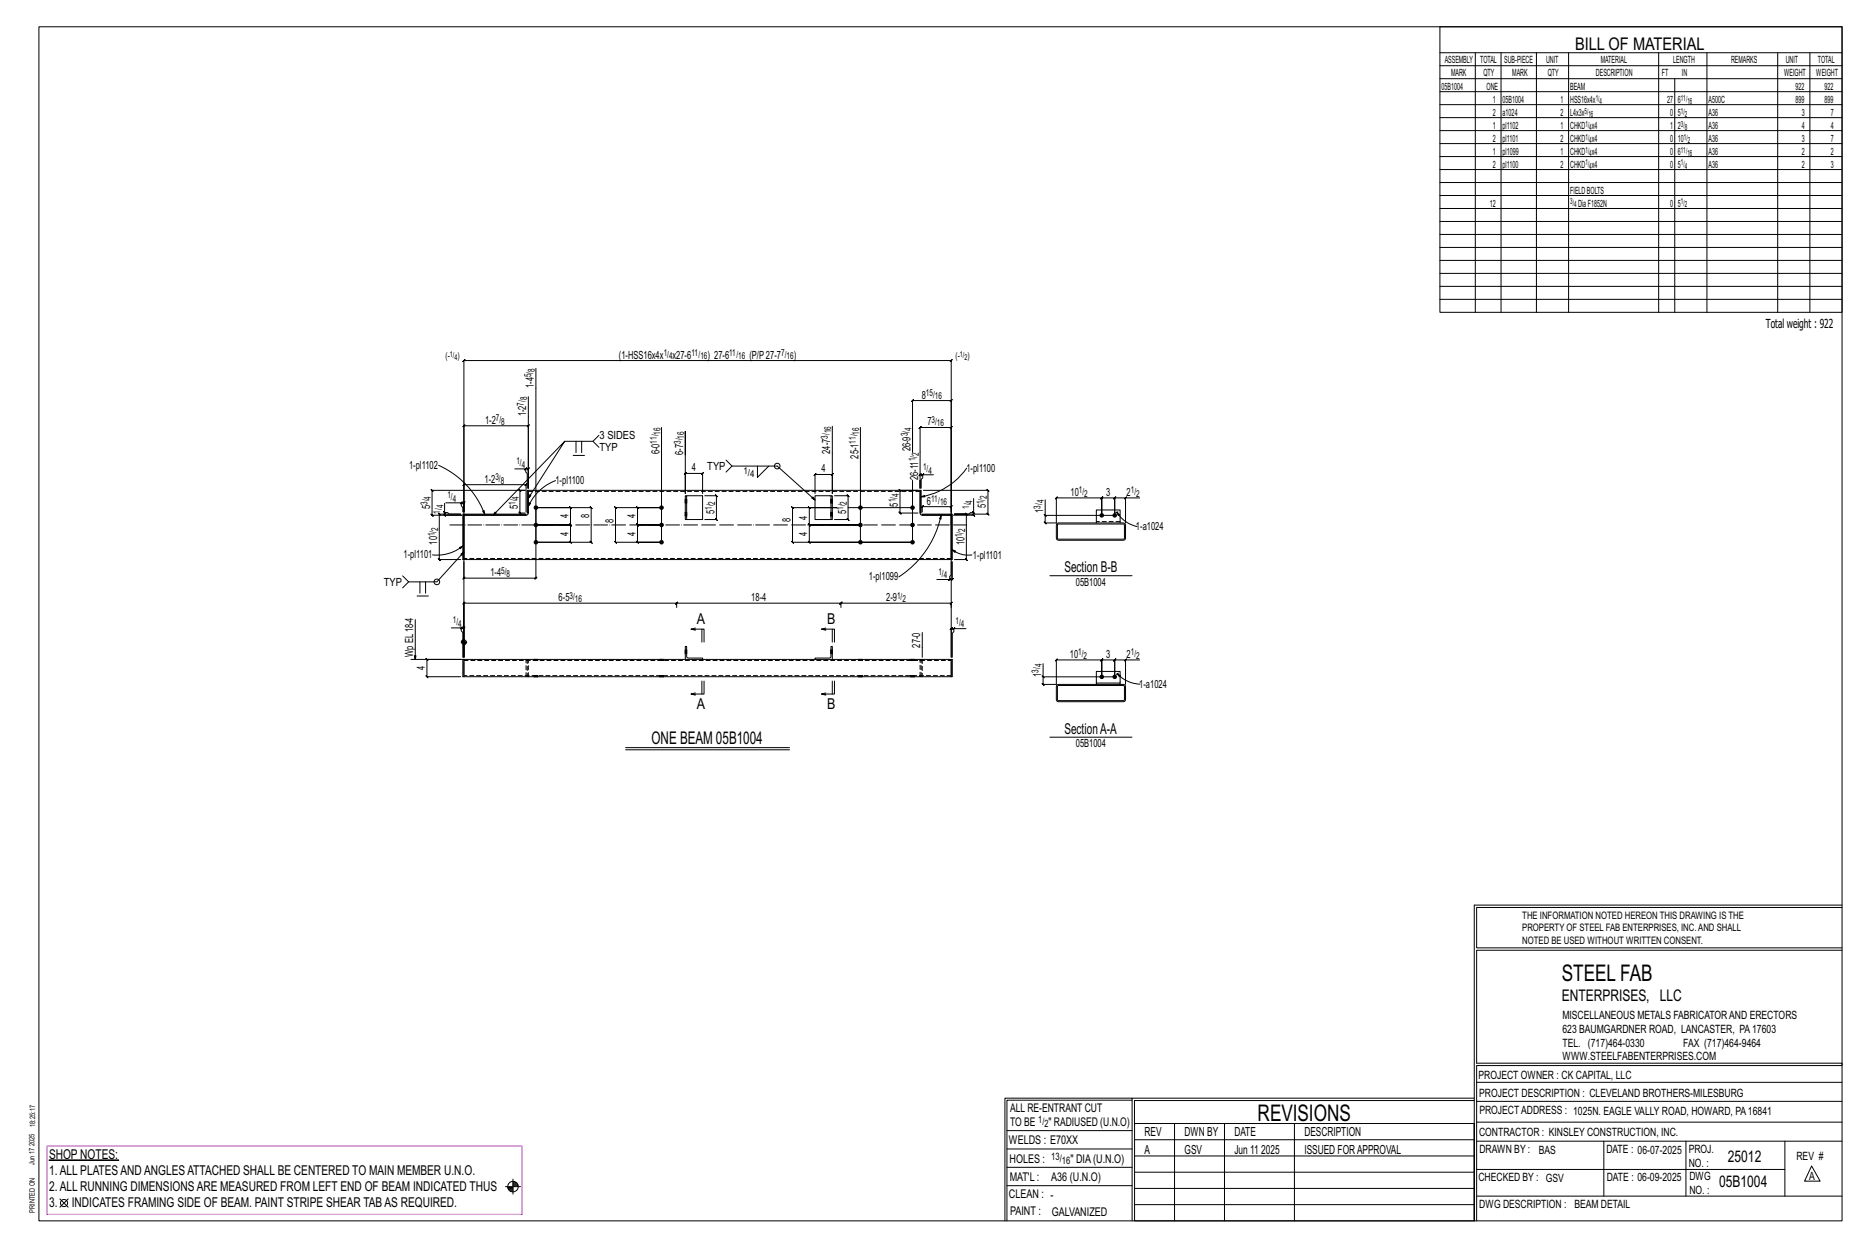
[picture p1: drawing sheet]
<svg xmlns="http://www.w3.org/2000/svg" width="914mm" height="610mm" viewBox="0 0 914 610" stroke-linecap="round" stroke-linejoin="round" font-family="sans-serif">
<g fill="#000" stroke="#000" stroke-width=".49">
<path d="M24 568h34z"/>
<circle cx="262" cy="257" r=".9"/>
<circle cx="262" cy="248" r=".9"/>
<circle cx="324" cy="257" r=".9"/>
<circle cx="324" cy="248" r=".9"/>
<circle cx="421" cy="257" r=".9"/>
<circle cx="421" cy="248" r=".9"/>
<circle cx="447" cy="257" r=".9"/>
<circle cx="447" cy="248" r=".9"/>
<circle cx="539" cy="252" r=".9"/>
<circle cx="546" cy="252" r=".9"/>
<circle cx="262" cy="265" r=".9"/>
<circle cx="324" cy="265" r=".9"/>
<circle cx="421" cy="265" r=".9"/>
<circle cx="447" cy="265" r=".9"/>
<circle cx="539" cy="331" r=".9"/>
<circle cx="546" cy="331" r=".9"/>
</g>
<g fill="none" stroke="#000" stroke-width=".49">
<path d="M19 13h883v584h-883zM705 13h197v140h-197zM705 26h197M705 32h197M705 39h197M722 26v127M735 26v127M752 26v127M768 26v127M812 26v127M820 39v114M836 26v127"/>
<path d="M870 26v127M886 26v127M705 45h197M705 51h197M705 58h197M705 64h197M705 70h197M705 77h197M705 83h197M705 89h197M705 96h197M705 102h197"/>
<path d="M705 108h197M705 115h197M705 121h197M705 127h197M705 134h197M705 140h197M705 146h197M259 194v45M262 180v85h17l1 1-1-1v-8h1l-1-1v1h-17h17h1l-1-1v1v-9l1 1-1-1h-17M282 216v5M285 216v5M290 216l3 3"/>
<path d="M293 213l-3 3h-14M324 209v56M407 209v32v-9h1l-1 1v-1h-8l-1 1 1-1v9M421 209v56M447 209v12v-25h-1l1-1v1h19h-1l1-1v1v61M215 228a43 43 0 0 1 22 24M252 229h5v2l1 1v7M257 229h1l-1 1zM257 229h2l-1 1 1-1v10M258 240h1v11h-1zM259 239v-31l-1 1 1-1h-32h1l-1 1v-1v42M259 240h191"/>
<path d="M272 235a24 24 0 0 0-13 13M281 223h5M335 222v-11v30v-9l1-1-1 1h9h-1l1-1v1v9M355 225l3 3h22l19 17M358 228l-3 3M371 228v6l5-6M447 235v30zM449 240h-8l-1-1 1 1v11h-1l1 1v-1h8M450 240h1v11h-1zM450 232v1l1-1h-1h2M450 239v-30v1l1-1h-1h16l-1 1 1-1v41v-2v-1l-1 1h1h-15l1-1-1 1v2M452 240h32l-1-1 1 1v12l-1-1 1 1h-17h6v-1l1 1h-1v22v-1l1 1h-1h-6"/>
<path d="M452 232l-1 1zM457 232h-5v2l-1 1v4M473 229a34 34 0 0 1-22 14M217 250l1 1zM218 246v5h1l1 1h5h-10v-1l1 1h-1v22v-1l1 1h-1h10M218 251v1h-1l1 1v-1h8h-15l1 1-1-1v-12h1l-1-1v1h46h-2l-1-1 1 1v11h-1l1 1v-1h2M218 246h8l1 4M226 246h1v1l1-1h-1v4v-13v1l1-1h-1h31l-1 1 1-1v13M226 246l-1 1zM227 252h31h-31zM236 250h1v2zM259 241v10l-1 1h-31v21"/>
<path d="M259 244l17-28-35 36M259 246h1l-1 2zM262 248h27l1 1-1-1v17l1 1-1-1h-27M262 248v35l1-1-1 1h-35l1-1-1 1v-8M301 248h23h-12l1 1-1-1v9v-1l1 1h-1h12h-12v-1l1 1h-1v8l1 1-1-1h12h-23l1 1-1-1v-17l1 1zM335 251h.1M335 252h.1M335 244h.1M335 246h.1M335 243h1v11h-1zM336 243h8v11h-8M336 251h.1"/>
<path d="M336 252h.1M336 244h.1M336 246h.1M345 243h6l-1-1 1 1v11h-1l1 1v-1h-6M387 248h1h22h-14l1 1-1-1v9v-1l1 1h-1h25h-25v-1l1 1h-1v8l1 1-1-1h51h-59v1l-1-1h1v-17v1zM407 251h.1M407 252h.1M407 244h.1M407 246h.1M407 243v11zM407 243h-8v11h8M408 243h7v-1l1 1h-1v11l1 1-1-1h-7"/>
<path d="M415 248h32zM450 241v10l1 1h15v21M451 243l2-1v1zM451 252h15h-15zM461 252v2h-1zM461 252a48 48 0 0 1-21 30M466 252v22zM476 250l1 1zM477 244v7h-2l-1 1h-7M477 251v1h-1l1 1v-1h-10M511 252l1 1zM512 252v4l-1-1 1 1h5v-12l1-1-1 1h22l1-1-1 1v8v-8l1-1-1 1h7h-1l1-1v1v8"/>
<path d="M517 256h33l1 1v7h-1h-32l-1-1zM518 257l32-1v7l-32 1zM537 256v-7h11v7M547 251l1 1h-1zM547 251a16 16 0 0 0 10 7M547 251h-1M547 250v1M551 244v-1l-1 1zM551 244h-5v-1l-1 1h1v8h-34v-7M558 244h-7v12M225 268l2-1-2 1zM227 267a20 20 0 0 1-15 4"/>
<path d="M227 274v-22v22h239M227 270l-13 15h-14l-3-3M466 275v6l-1 1v2h-6M466 269l2 1h-1zM466 275v9l1-1-1 1h-1M466 269a13 13 0 0 0 10 2M200 285l-3 3M204 292h6M206 285v5M208 285v5M331 296l1-1zM331 297l1-2-1 1v-1h-104h1l-1 1v-1v27v-146v1l1-1h-1h239l-1 1 1-1v146v-14h-1l1-1v1h1"/>
<path d="M331 295h81l-1 1 1-1v2M411 296l1-1zM412 295h54l-1 1 1-1v2M465 284v-1l-1 1zM514 282h40M203 303v20M221 307h5v2h1v13M226 314h2M226 307l-1 1zM226 307h1v1l1-1h-1v15v-9M226 314h.1M226 313v1"/>
<path d="M227 313v1M227 314v1M228 314v1M335 318h.1M335 320h.1M336 318h.1M336 320h.1M340 308h-2h7v6M340 307l-2 1M344 308v6M404 308h-2h6v6M404 307l-2 1"/>
<path d="M407 318h.1M407 320h.1M407 308v6M451 309v13M466 308l1-1zM473 308h-6v1l-1 1v12M201 323h26v8h239v-8M225 323h-16l-1-1 1 1v8h-1l1 1v-1h16M227 331v-8h239v8M227 324v6M261 323h.1M261 331h.1"/>
<path d="M263 323h.1M263 331h.1M323 323h.1M323 331h.1M325 323h.1M325 331h.1M335 323v-7h1v6h8v1M340 339l-2 1M344 333v7M345 333v7h-7h2M399 323v-1h8v-6v7M404 339l-2 1"/>
<path d="M407 333v7M408 333v7h-6h2M420 323h.1M420 331h.1M422 323h.1M422 331h.1M446 323h.1M446 331h.1M448 323h.1M448 331h.1M466 324v6M510 331l1 1z"/>
<path d="M511 331v4l-1-1 1 1h6v-12l1-1-1 1h22l1-1-1 1v8v-8l1-1-1 1h7h-1l1-1v1v8M517 335h33l1 1v7h-1h-32l-1-1zM518 336l32-1v7l-32 1zM537 335v-1h11v1M537 334v-6h11v6M547 330l1 1zM547 330a16 16 0 0 0 11 5M547 330h-1M547 329v1M550 323l1-1zM551 323h-5v-1l-1 1h1v8h-35v-6M558 323h-7v12"/>
<path d="M306 366h80M306 367h80M514 361h40M722 443v154M722 443h180M902 444h-179v20h179M902 465h-179v55h179v1h-179v76M554 538h-61v59M554 537h168M722 538h-167v13M723 539h179M723 530h179"/>
<path d="M493 553h61M555 550h167v47h-167zM555 558h167M575 550v47M599 550v47M634 550v47M723 549h179M723 558h179M785 558v27M825 558v27M874 558v27M251 577v7"/>
<path d="M251 579h2M251 580h3M251 578h2M493 571h61M493 562h61M555 573h167M555 566h167M723 572h151M887 570l4 8h-8zM29 587l4 4M33 587l-4 4M247 581h8"/>
<path d="M249 581h2M249 582h2M250 583h1M492 597v-60h62v60M493 580h61M555 589h167M555 581h167M723 585h179"/>
<circle cx="380" cy="228" r="1.4"/>
<circle cx="214" cy="285" r="1.4"/>
<circle cx="227" cy="314" r="1.2"/>
<circle cx="31" cy="589" r="1.8"/>
<circle cx="251" cy="581" r="2.6"/>
</g>
<path d="M23 561h233v33h-233z" fill="none" stroke="#f0f" stroke-width=".5"/>
<g fill="none" stroke="#000" stroke-width=".49" stroke-dasharray="2 1.4">
<path d="M259 240h191M335 251l1 1zM335 251h1M335 251h.1M335 252h.1M335 252h1M335 245h1zM335 245h1M335 244h.1M335 246h.1M335 246h1M335 245l1 1"/>
<path d="M336 251h-1M336 244h-1M336 251h.1M336 252h.1M336 244h.1M336 245v1M407 252h.1M407 252v-1M407 245v1zM407 246h.1M407 245h.1M407 251h.1"/>
<path d="M407 244h.1M407 245v-1M548 255h-11M466 273h-239M335 319h1zM335 319h1M335 318h1M335 318h.1M335 320h.1M335 320h1M335 319l1 1M336 318h-1"/>
<path d="M336 318h.1M336 319h.1M407 319h.1M407 320h.1M407 318h.1M407 319v-1M227 323h239M258 331v-8M258 323v8M259 331h.1M259 331v-8M261 331h1"/>
<path d="M261 331h.1M261 323h.1M261 323h1M262 331h-1M262 331h.1M262 323h-1M262 323h.1M262 331h1M262 323h1zM263 331h.1M263 323h.1M323 331h.1"/>
<path d="M323 323h.1M323 331h1zM324 331h.1M324 323h.1M324 323h-1M324 331h1M325 323h.1M325 331h.1M420 331h.1M420 323h.1M421 331h.1M421 323h-1"/>
<path d="M421 331h1M421 323h1zM421 323h.1M422 331h.1M422 323h.1M446 331h.1M446 323h.1M446 331h1zM447 331h.1M447 323h.1M447 323h-1M447 331h1"/>
<path d="M447 323h1M448 331h.1M448 331h-1M448 323h-1M448 323h.1M450 331h.1M450 323v8M451 331v-8M451 323v8M466 331h-239"/>
</g>
<path d="M220 257h253" fill="none" stroke="#000" stroke-width=".49" stroke-dasharray="6.8 1 0 1"/>
<g font-size="11.2">
<text x="764" y="480">STEEL FAB</text>
<text x="616" y="548">REVISIONS</text>
</g>
<g font-size="8.6">
<text x="771" y="24">BILL OF MATERIAL</text>
<text x="319" y="364">ONE BEAM 05B1004</text>
</g>
<g font-size="7.9">
<text x="765" y="490">ENTERPRISES, LLC</text>
<text x="846" y="569">25012</text>
<text x="842" y="581">05B1004</text>
</g>
<g font-size="7.3">
<text x="521" y="280">Section B-B</text>
<text x="341" y="305">A</text>
<text x="405" y="305">B</text>
<text x="341" y="347">A</text>
<text x="405" y="347">B</text>
<text x="521" y="359">SectionA-A</text>
</g>
<g font-size="6.6">
<text x="24" y="567">SHOP NOTES:</text>
<text x="24" y="575">1.ALL PLATESANDANGLESATTACHED SHALL BE CENTERED TO MAIN MEMBER U.N.O.</text>
<text x="24" y="583">2.ALL RUNNING DIMENSIONSARE MEASURED FROM LEFT END OF BEAM INDICATED THUS</text>
<text x="24" y="591">3.</text>
<text x="35" y="591">INDICATES FRAMING SIDE OF BEAM. PAINT STRIPE SHEAR TABAS REQUIRED.</text>
</g>
<g font-size="6.1">
<text x="864" y="161">Total weight : 922</text>
<text x="560" y="556">REV</text>
<text x="580" y="556">DWN BY</text>
<text x="604" y="556">DATE</text>
<text x="639" y="556">DESCRIPTION</text>
<text x="560" y="564">A</text>
<text x="580" y="564">GSV</text>
<text x="604" y="564">Jun 11</text>
<text x="617" y="564">2025</text>
<text x="639" y="564">ISSUED FORAPPROVAL</text>
</g>
<g font-size="5.9">
<text x="494" y="560">WELDS : E70XX</text>
<text x="494" y="569">HOLES :</text>
<text x="524" y="569">&quot; DIA(U.N.O)</text>
<text x="494" y="578">MAT'L :</text>
<text x="515" y="578">A36 (U.N.O)</text>
<text x="494" y="586">CLEAN : -</text>
<text x="495" y="595">PAINT :</text>
<text x="515" y="595">GALVANIZED</text>
</g>
<g font-size="5.8">
<text x="494" y="544">ALL RE-ENTRANT CUT</text>
<text x="494" y="551">TO BE</text>
<text x="513" y="551">&quot; RADIUSED (U.N.O)</text>
</g>
<g font-size="5.6">
<text x="765" y="499">MISCELLANEOUS METALS FABRICATORAND ERECTORS</text>
<text x="765" y="505">623 BAUMGARDNER ROAD, LANCASTER, PA17603</text>
<text x="765" y="512">TEL. (717)464-0330</text>
<text x="824" y="512">FAX (717)464-9464</text>
<text x="765" y="519">WWW.STEELFABENTERPRISES.COM</text>
<text x="724" y="528">PROJECT OWNER : CK CAPITAL, LLC</text>
<text x="724" y="537">PROJECT DESCRIPTION : CLEVELAND BROTHERS-MILESBURG</text>
<text x="724" y="545">PROJECTADDRESS : 1025N. EAGLE VALLY ROAD, HOWARD, PA16841</text>
<text x="724" y="556">CONTRACTOR : KINSLEY CONSTRUCTION, INC.</text>
<text x="724" y="564">DRAWN BY :</text>
<text x="753" y="564">BAS</text>
<text x="786" y="564">DATE : 06-07-2025</text>
<text x="827" y="564">PROJ.</text>
<text x="879" y="568">REV #</text>
<text x="827" y="571">NO. :</text>
<text x="724" y="578">CHECKED BY : GSV</text>
<text x="787" y="578">DATE : 06-09-2025</text>
<text x="827" y="578">DWG</text>
<text x="886" y="578">A</text>
<text x="827" y="584">NO. :</text>
<text x="724" y="591">DWG DESCRIPTION : BEAM DETAIL</text>
</g>
<g font-size="5.5">
<text x="303" y="175">(1-HSS16x4x</text>
<text x="329" y="175">x27-6</text>
<text x="346" y="175">) 27-6</text>
<text x="367" y="175">(P/P27-7</text>
<text x="389" y="175">)</text>
<text x="261" y="190" transform="rotate(-90 261 190)">1-4</text>
<text x="451" y="195">8</text>
<text x="258" y="204" transform="rotate(-90 258 204)">1-2</text>
<text x="237" y="207">1-2</text>
<text x="454" y="208">7</text>
<text x="293" y="215">3 SIDES</text>
<text x="293" y="220">TYP</text>
<text x="446" y="221" transform="rotate(-90 446 221)">26-9</text>
<text x="323" y="222" transform="rotate(-90 323 222)">6-0</text>
<text x="334" y="222" transform="rotate(-90 334 222)">6-7</text>
<text x="406" y="222" transform="rotate(-90 406 222)">24-7</text>
<text x="420" y="224" transform="rotate(-90 420 224)">25-1</text>
<text x="200" y="230">1-pl1102</text>
<text x="339" y="231">4</text>
<text x="346" y="230">TYP</text>
<text x="402" y="231">4</text>
<text x="473" y="231">1-pl1100</text>
<text x="237" y="236">1-2</text>
<text x="272" y="237">1-pl1100</text>
<text x="449" y="235" transform="rotate(-90 449 235)">26-11</text>
<text x="524" y="243">10</text>
<text x="541" y="243">3</text>
<text x="551" y="243">2</text>
<text x="211" y="249" transform="rotate(-90 211 249)">5</text>
<text x="254" y="249" transform="rotate(-90 254 249)">5</text>
<text x="350" y="252" transform="rotate(-90 350 252)">5</text>
<text x="414" y="252" transform="rotate(-90 414 252)">5</text>
<text x="440" y="248" transform="rotate(-90 440 248)">5</text>
<text x="454" y="247">6</text>
<text x="483" y="249" transform="rotate(-90 483 249)">5</text>
<text x="511" y="251" transform="rotate(-90 511 251)">1</text>
<text x="278" y="254" transform="rotate(-90 278 254)">4</text>
<text x="288" y="254" transform="rotate(-90 288 254)">8</text>
<text x="300" y="256" transform="rotate(-90 300 256)">8</text>
<text x="311" y="254" transform="rotate(-90 311 254)">4</text>
<text x="387" y="256" transform="rotate(-90 387 256)">8</text>
<text x="395" y="254" transform="rotate(-90 395 254)">4</text>
<text x="278" y="262" transform="rotate(-90 278 262)">4</text>
<text x="311" y="262" transform="rotate(-90 311 262)">4</text>
<text x="395" y="262" transform="rotate(-90 395 262)">4</text>
<text x="556" y="259">1-a1024</text>
<text x="214" y="266" transform="rotate(-90 214 266)">10</text>
<text x="472" y="267" transform="rotate(-90 472 267)">10</text>
<text x="198" y="273">1-pl1101</text>
<text x="476" y="273">1-pl1101</text>
<text x="240" y="282">1-4</text>
<text x="188" y="286">TYP</text>
<text x="425" y="284">1-pl1099</text>
<text x="527" y="287">05B1004</text>
<text x="273" y="294">6-5</text>
<text x="368" y="294">18-4</text>
<text x="434" y="294">2-9</text>
<text x="450" y="317" transform="rotate(-90 450 317)">27-0</text>
<text x="202" y="322" transform="rotate(-90 202 322)">Wp EL18-4</text>
<text x="524" y="322">10</text>
<text x="541" y="322">3</text>
<text x="551" y="322">2</text>
<text x="208" y="328" transform="rotate(-90 208 328)">4</text>
<text x="510" y="331" transform="rotate(-90 510 331)">1</text>
<text x="558" y="337">1-a1024</text>
<text x="527" y="366">05B1004</text>
</g>
<g font-size="5">
<text x="745" y="450">THE INFORMATION NOTED HEREON THIS DRAWING IS THE</text>
<text x="745" y="456">PROPERTY OF STEEL FAB ENTERPRISES, INC.AND SHALL</text>
<text x="745" y="462">NOTED BE USED WITHOUT WRITTEN CONSENT.</text>
<text x="508" y="550">1/</text>
<text x="511" y="551">2</text>
<text x="515" y="568">13/</text>
<text x="520" y="570">16</text>
</g>
<g font-size="4.9">
<text x="707" y="31">ASSEMBLY</text>
<text x="725" y="31">TOTAL</text>
<text x="736" y="31">SUB-PIECE</text>
<text x="757" y="31">UNIT</text>
<text x="784" y="31">MATERIAL</text>
<text x="819" y="31">LENGTH</text>
<text x="847" y="31">REMARKS</text>
<text x="874" y="31">UNIT</text>
<text x="890" y="31">TOTAL</text>
<text x="710" y="37">MARK</text>
<text x="726" y="37">QTY</text>
<text x="740" y="37">MARK</text>
<text x="758" y="37">QTY</text>
<text x="781" y="37">DESCRIPTION</text>
<text x="814" y="37">FT</text>
<text x="823" y="37">IN</text>
<text x="873" y="37">WEIGHT</text>
<text x="889" y="37">WEIGHT</text>
<text x="706" y="44">05B1004</text>
<text x="728" y="44">ONE</text>
<text x="769" y="44">BEAM</text>
<text x="879" y="44">922</text>
<text x="893" y="44">922</text>
<text x="731" y="50">1</text>
<text x="736" y="50">05B1004</text>
<text x="764" y="50">1</text>
<text x="769" y="50">HSS16x4x</text>
<text x="816" y="50">27</text>
<text x="821" y="50">6</text>
<text x="836" y="50">A500C</text>
<text x="879" y="50">899</text>
<text x="893" y="50">899</text>
<text x="731" y="57">2</text>
<text x="736" y="57">a1024</text>
<text x="764" y="57">2</text>
<text x="769" y="57">L4x3x</text>
<text x="818" y="57">0</text>
<text x="821" y="57">5</text>
<text x="836" y="57">A36</text>
<text x="882" y="57">3</text>
<text x="896" y="57">7</text>
<text x="731" y="63">1</text>
<text x="736" y="63">pl1102</text>
<text x="764" y="63">1</text>
<text x="769" y="63">CHKD x4</text>
<text x="818" y="63">1</text>
<text x="821" y="63">2</text>
<text x="836" y="63">A36</text>
<text x="882" y="63">4</text>
<text x="896" y="63">4</text>
<text x="731" y="69">2</text>
<text x="736" y="69">pl1101</text>
<text x="764" y="69">2</text>
<text x="769" y="69">CHKD x4</text>
<text x="818" y="69">0</text>
<text x="821" y="69">10</text>
<text x="836" y="69">A36</text>
<text x="882" y="69">3</text>
<text x="896" y="69">7</text>
<text x="731" y="76">1</text>
<text x="736" y="76">pl1099</text>
<text x="764" y="76">1</text>
<text x="769" y="76">CHKD x4</text>
<text x="818" y="76">0</text>
<text x="821" y="76">6</text>
<text x="836" y="76">A36</text>
<text x="882" y="76">2</text>
<text x="896" y="76">2</text>
<text x="731" y="82">2</text>
<text x="736" y="82">pl1100</text>
<text x="764" y="82">2</text>
<text x="769" y="82">CHKD x4</text>
<text x="818" y="82">0</text>
<text x="821" y="82">5</text>
<text x="836" y="82">A36</text>
<text x="882" y="82">2</text>
<text x="896" y="82">3</text>
<text x="769" y="95">FIELDBOLTS</text>
<text x="729" y="101">12</text>
<text x="772" y="101">DiaF1852N</text>
<text x="818" y="101">0</text>
<text x="821" y="101">5</text>
</g>
<g font-size="4.7">
<text x="218" y="176">(-</text>
<text x="224" y="176">)</text>
<text x="325" y="174">1/</text>
<text x="327" y="176">4</text>
<text x="338" y="174">11/</text>
<text x="343" y="176">16</text>
<text x="357" y="174">11/</text>
<text x="361" y="176">16</text>
<text x="382" y="174">7/</text>
<text x="385" y="176">16</text>
<text x="468" y="176">(-</text>
<text x="474" y="176">)</text>
<text x="260" y="185" transform="rotate(-90 260 185)">5/</text>
<text x="262" y="182" transform="rotate(-90 262 182)">8</text>
<text x="258" y="196" transform="rotate(-90 258 196)">8</text>
<text x="453" y="194">15/</text>
<text x="458" y="195">16</text>
<text x="256" y="198" transform="rotate(-90 256 198)">7/</text>
<text x="243" y="206">7/</text>
<text x="245" y="208">8</text>
<text x="456" y="207">3/</text>
<text x="459" y="209">16</text>
<text x="323" y="213" transform="rotate(-90 323 213)">16</text>
<text x="335" y="215" transform="rotate(-90 335 215)">16</text>
<text x="405" y="215" transform="rotate(-90 405 215)">3/</text>
<text x="407" y="212" transform="rotate(-90 407 212)">16</text>
<text x="421" y="213" transform="rotate(-90 421 213)">16</text>
<text x="444" y="214" transform="rotate(-90 444 214)">3/</text>
<text x="446" y="211" transform="rotate(-90 446 211)">4</text>
<text x="322" y="217" transform="rotate(-90 322 217)">11/</text>
<text x="333" y="217" transform="rotate(-90 333 217)">3/</text>
<text x="419" y="217" transform="rotate(-90 419 217)">11/</text>
<text x="253" y="227">1/</text>
<text x="448" y="226" transform="rotate(-90 448 226)">1/</text>
<text x="450" y="223" transform="rotate(-90 450 223)">2</text>
<text x="255" y="229">4</text>
<text x="364" y="232">1/</text>
<text x="367" y="234">4</text>
<text x="452" y="230">1/</text>
<text x="454" y="232">4</text>
<text x="242" y="235">3/</text>
<text x="245" y="237">8</text>
<text x="211" y="244" transform="rotate(-90 211 244)">4</text>
<text x="219" y="244">1/</text>
<text x="222" y="245">4</text>
<text x="254" y="244" transform="rotate(-90 254 244)">4</text>
<text x="438" y="246" transform="rotate(-90 438 246)">1/</text>
<text x="440" y="243" transform="rotate(-90 440 243)">4</text>
<text x="456" y="246">11/</text>
<text x="483" y="244" transform="rotate(-90 483 244)">2</text>
<text x="528" y="241">1/</text>
<text x="531" y="243">2</text>
<text x="554" y="241">1/</text>
<text x="556" y="243">2</text>
<text x="209" y="247" transform="rotate(-90 209 247)">3/</text>
<text x="215" y="251" transform="rotate(-90 215 251)">1/</text>
<text x="217" y="249" transform="rotate(-90 217 249)">4</text>
<text x="252" y="247" transform="rotate(-90 252 247)">1/</text>
<text x="348" y="250" transform="rotate(-90 348 250)">1/</text>
<text x="350" y="247" transform="rotate(-90 350 247)">2</text>
<text x="413" y="250" transform="rotate(-90 413 250)">1/</text>
<text x="415" y="247" transform="rotate(-90 415 247)">2</text>
<text x="460" y="247">16</text>
<text x="474" y="249" transform="rotate(-90 474 249)">1/</text>
<text x="476" y="246" transform="rotate(-90 476 246)">4</text>
<text x="481" y="247" transform="rotate(-90 481 247)">1/</text>
<text x="509" y="249" transform="rotate(-90 509 249)">3/</text>
<text x="511" y="246" transform="rotate(-90 511 246)">4</text>
<text x="213" y="262" transform="rotate(-90 213 262)">1/</text>
<text x="214" y="260" transform="rotate(-90 214 260)">2</text>
<text x="471" y="263" transform="rotate(-90 471 263)">1/</text>
<text x="472" y="260" transform="rotate(-90 472 260)">2</text>
<text x="245" y="281">5/</text>
<text x="459" y="281">1/</text>
<text x="248" y="282">8</text>
<text x="462" y="283">4</text>
<text x="279" y="293">3/</text>
<text x="439" y="293">1/</text>
<text x="281" y="295">16</text>
<text x="442" y="295">2</text>
<text x="222" y="305">1/</text>
<text x="468" y="305">1/</text>
<text x="224" y="307">4</text>
<text x="470" y="307">4</text>
<text x="528" y="321">1/</text>
<text x="530" y="322">2</text>
<text x="554" y="321">1/</text>
<text x="556" y="322">2</text>
<text x="508" y="329" transform="rotate(-90 508 329)">3/</text>
<text x="510" y="326" transform="rotate(-90 510 326)">4</text>
</g>
<g font-size="4.2">
<text x="781" y="49">1/</text>
<text x="783" y="51">4</text>
<text x="823" y="49">11/</text>
<text x="826" y="51">16</text>
<text x="776" y="56">5/</text>
<text x="778" y="57">16</text>
<text x="823" y="56">1/</text>
<text x="825" y="57">2</text>
<text x="776" y="62">1/</text>
<text x="778" y="63">4</text>
<text x="823" y="62">3/</text>
<text x="825" y="63">8</text>
<text x="776" y="68">1/</text>
<text x="778" y="70">4</text>
<text x="824" y="68">1/</text>
<text x="826" y="70">2</text>
<text x="776" y="75">1/</text>
<text x="778" y="76">4</text>
<text x="823" y="75">11/</text>
<text x="826" y="76">16</text>
<text x="776" y="81">1/</text>
<text x="778" y="82">4</text>
<text x="823" y="81">1/</text>
<text x="825" y="82">4</text>
<text x="769" y="100">3/</text>
<text x="770" y="101">4</text>
<text x="823" y="100">1/</text>
<text x="825" y="101">2</text>
</g>
<g font-size="4">
<text x="220" y="174">1/</text>
<text x="222" y="176">4</text>
<text x="470" y="174">1/</text>
<text x="472" y="176">2</text>
</g>
<g font-size="3.7">
<text x="17" y="551" transform="rotate(-90 17 551)">18:25:17</text>
<text x="17" y="561" transform="rotate(-90 17 561)">2025</text>
<text x="17" y="570" transform="rotate(-90 17 570)">Jun 17</text>
<text x="17" y="593" transform="rotate(-90 17 593)">PRINTED ON</text>
</g>
</svg>
